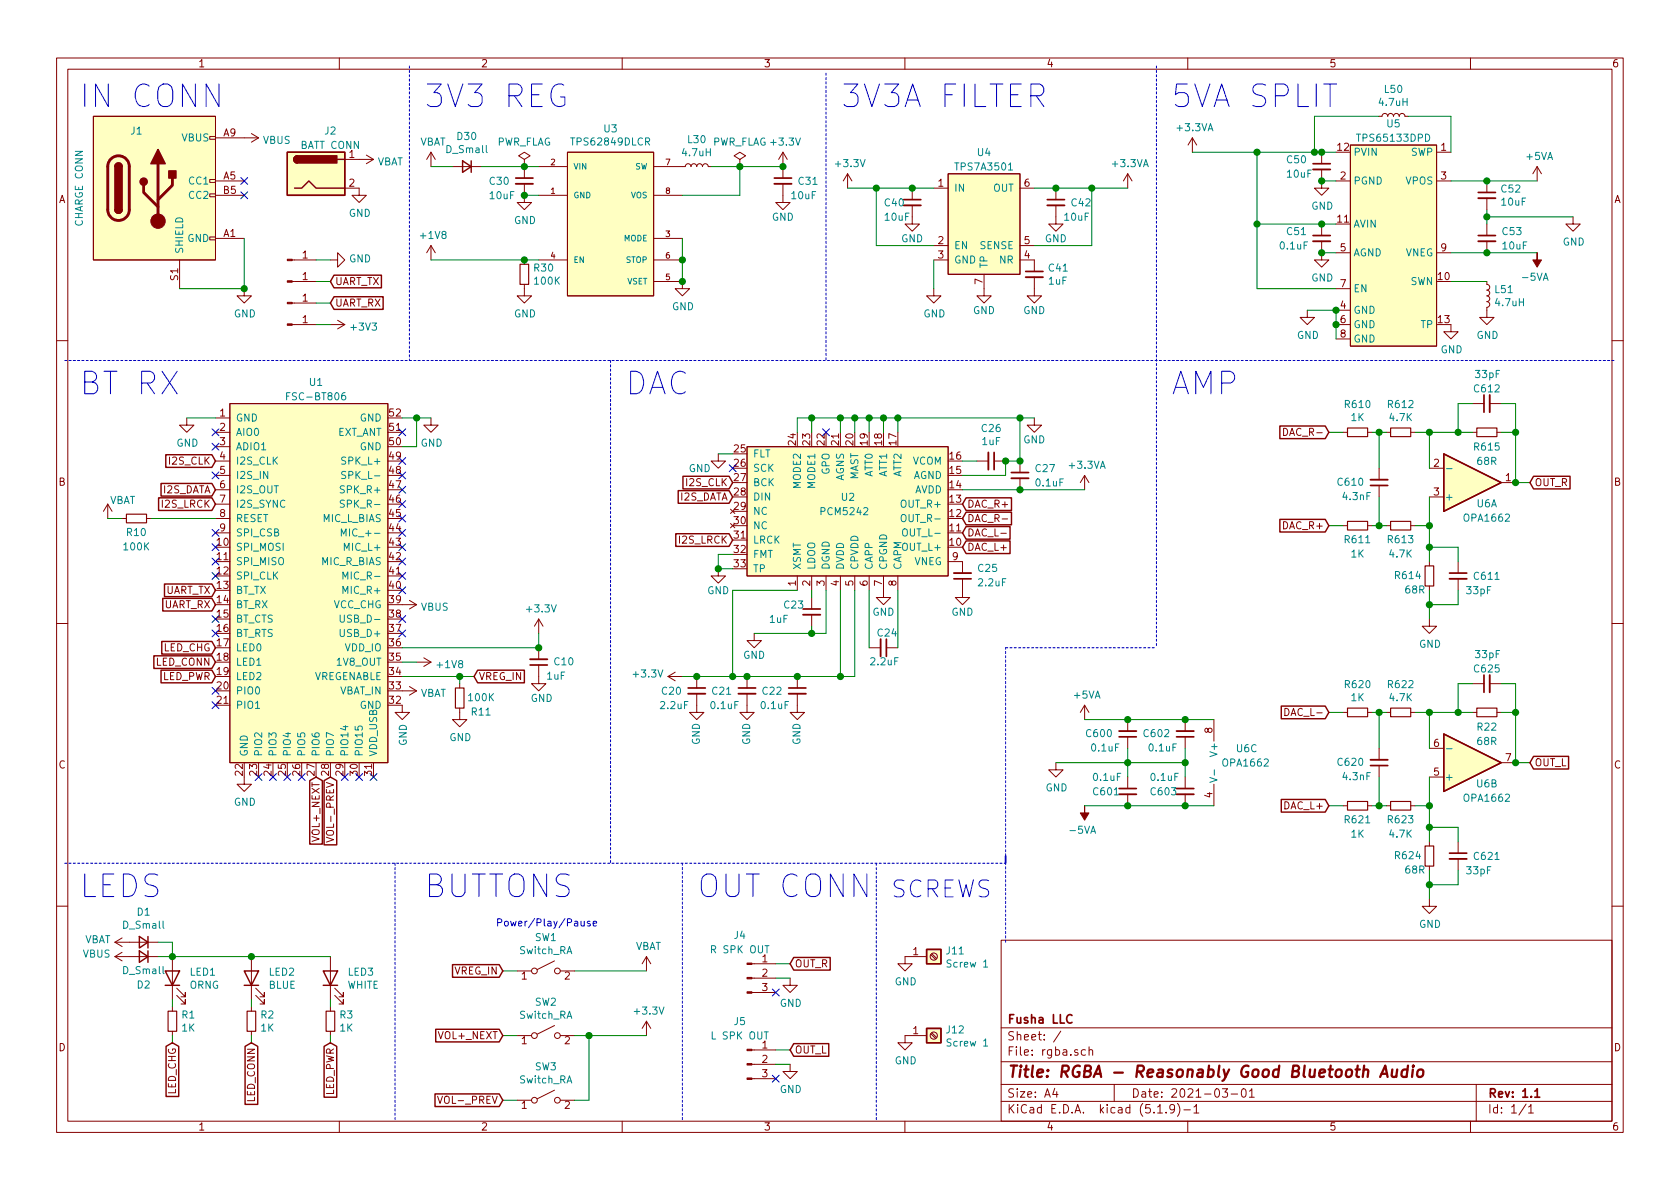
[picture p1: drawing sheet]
<svg xmlns="http://www.w3.org/2000/svg" width="297mm" height="210mm" viewBox="0 0 297 210" stroke-linecap="round" stroke-linejoin="round" font-family="sans-serif">
<g fill="none" stroke="#840000" stroke-width=".18">
<path d="M10 10.3h277v189.9h-277zM12 12.2h273v186.1h-273zM60 10.3v1.9M110 10.3v1.9M160 10.3v1.9M210 10.3v1.9M260 10.3v1.9M16.5 20.6h21.6v25.4h-21.6zM37.1 34.3h1v.5h-1zM37.1 31.7h1v.6h-1zM37.1 24.1h1v.5h-1zM38.1 32h5.1"/>
<path d="M38.1 24.4h7.6M38.1 34.5h5.1M44.4 23.6l1.3 .8M45.7 24.4l-1.3 .7M61 33.3h2.5v1.2h1.3l-1.3 1.3-1.3-1.3h1.3M61 28.2h5M64.8 27.4l1.2 .8M66 28.2l-1.2 .8M76.2 26.9l-.8 1.3M76.2 26.9v2.6M76.2 26.9l.8 1.3M80 29.5h5.1"/>
<path d="M92.7 28.2l1-.6-1-.7-1 .7 1 .6v1.3M92.7 29.5h.1M92.7 32.5v3.3h1.3l-1.3 1.3-1.3-1.3h1.3M92.7 29.5v2M95.2 29.5h5.1M95.2 34.5h5.1M100.3 26.9h15.3v25.4h-15.3zM115.6 29.5h5.6l.1-.4 .3-.1 .4 .1 .2 .4 .1-.4 .3-.1 .4 .1 .2 .4 .1-.4 .3-.1 .4 .1 .2 .4 .1-.4 .3-.1 .4 .1 .2 .4h.5M115.6 34.5h5M130.8 28.2l1-.6-1-.7-1 .7 1 .6v1.3M130.8 29.5h.1M138.4 32.5v3.3h1.3l-1.3 1.3-1.2-1.3h1.2"/>
<path d="M138.4 26.9l-.7 1.3M138.4 26.9v4.6M138.4 26.9l.8 1.3M149.9 30.7l-.8 1.3M149.9 30.7v2.6M149.9 30.7l.7 1.3M161.3 36.3v3.3h1.3l-1.3 1.3-1.3-1.3h1.3M161.3 33.3v2M165.1 33.3h2.5M167.6 30.7h12.7v17.8h-12.7zM180.3 33.3h2.6M186.7 36.3v3.3h1.3l-1.3 1.3-1.3-1.3h1.3"/>
<path d="M186.7 33.3v2M199.4 30.7v2.6M199.4 30.7l-.8 1.3M199.4 30.7l.8 1.3M210.8 24.4l-.7 1.2M210.8 24.4v2.5M210.8 24.4l.8 1.2M233.7 30v3.3h1.2l-1.2 1.2-1.3-1.2h1.3M233.7 26.9v2.1M233.7 39.6v2.1M236.2 32h2.6M238.8 25.6h15.2v35.6h-15.2z"/>
<path d="M243.8 20.6h.5l.2-.4 .3-.1 .4 .1 .2 .4 .1-.4 .3-.1 .4 .1 .2 .4 .1-.4 .3-.1 .4 .1 .2 .4 .1-.4 .3-.1 .4 .1 .2 .4h.5M254 32h2.5M254 26.9h2.5M262.9 32v2M262.9 35v2.1M262.9 39.6v2.1M271.8 29.5l-.8 1.2M271.8 29.5v2.5M271.8 29.5l.7 1.2M278.1 38.3v1.3h1.3l-1.3 1.3-1.2-1.3h1.2M31.7 46v5M37.1 41.9h1v.5h-1z"/>
<path d="M38.1 42.2h5.1M43.2 51v1.3h1.2l-1.2 1.3-1.3-1.3h1.3M51.7 46h4.2M51.7 57.4h4.2M51.7 53.6h4.2M51.7 49.8h4.2M58.4 46h1.3v-1.3l1.3 1.3-1.3 1.2v-1.2M58.4 57.4h2.6M59.7 56.6l1.3 .8M61 57.4l-1.3 .8M76.2 43.4v2.6M76.2 43.4l-.8 1.3"/>
<path d="M76.2 43.4l.8 1.3M92.7 50.3v2h1.3l-1.3 1.3-1.3-1.3h1.3M92.7 46v.7M95.2 46h5.1M115.6 49.8h5v1.2h1.3l-1.3 1.3-1.2-1.3h1.2M115.6 42.2h5M115.6 46h5M165.1 51v1.3h1.3l-1.3 1.3-1.3-1.3h1.3M165.1 46h2.5M165.1 43.4h2.5M174 48.5v3.8h1.3l-1.3 1.3-1.3-1.3h1.3M180.3 46h2.6v2"/>
<path d="M180.3 43.4h2.6M182.9 49v3.3h1.2l-1.2 1.3-1.3-1.3h1.3M231.1 54.9v1.2h1.3l-1.3 1.3-1.2-1.3h1.2M233.7 42.7v3.3h1.2l-1.2 1.2-1.3-1.2h1.3M236.2 57.4h2.6M236.2 54.9h2.6M236.2 44.7h2.6M236.2 51h2.6M236.2 59.9h2.6M254 44.7h2.5M256.5 57.4v1.3h1.3l-1.3 1.2-1.2-1.2h1.2M262.9 49.8v.5l.3 .1 .2 .3-.1 .4-.4 .2 .3 .1 .2 .3-.1 .4-.4 .2 .3 .1 .2 .3-.1 .5-.4 .1 .3 .2 .2 .2-.1 .5-.4 .2v1.7h1.3l-1.3 1.3-1.3-1.3h1.3"/>
<path d="M262.9 42.7v2M10 60.2h2M33 73.9v1.3h1.3l-1.3 1.2-1.3-1.2h1.3M38.1 76.4h2.5M38.1 73.9h2.5M38.1 79h2.5M40.6 71.4h28v63.5h-28zM76.2 73.9v1.3h1.3l-1.3 1.2-1.3-1.2h1.3M132.1 79h35.5v22.8h-35.5zM182.9 73.9v1.3h-1.3l1.3 1.2 1.2-1.2h-1.2M226.9 75.7a.64 .64 0 0 1 .8 .7 .64 .64 0 0 1-.8 .6zM237.5 76.4h.8"/>
<path d="M241.8 76.4h.8M245.1 76.4h.8M249.4 76.4h.8M260.3 76.4h.8M260.3 71.4h2.1M263.4 71.4h2M264.7 76.4h.7M285 60.2h2M19 89.1l-.7 1.3M19 89.1v2.6M19 89.1l.8 1.3M21.6 91.7h.8"/>
<path d="M25.9 91.7h.8M38.1 91.7h2.5M38.1 81.5h2.5M38.1 84.1h2.5M38.1 86.6h2.5M38.1 89.1h2.5M38.1 94.2h2.5M127 80.3v1.2h1.3l-1.3 1.3-1.3-1.3h1.3M129.2 90l.7 .8M129.2 92.6l.7 .7M129.9 90l-.7 .8M129.9 92.6l-.7 .7"/>
<path d="M167.6 99.3h2.6v2M172.7 81.5h2.1M175.8 81.5h2M177 94.3h.9M177.2 91.8h1M180.3 81.5v2.1M180.3 84.6v2M191.8 84.1v2.5M191.8 84.1l-.8 1.2M191.8 84.1l.7 1.2M237.5 93h.8M241.8 93h.8"/>
<path d="M243.8 82.8v2M243.8 85.8v2.1M245.1 93h.8M249.4 93h.8M252.7 99.3v.8M252.7 82.8h2.6M252.7 87.9h2.6M257.8 99.3v2M265.4 85.3h2.6M10 110.3h2M71.1 106.9h2.6M72.4 106.2l1.3 .7"/>
<path d="M73.7 106.9l-1.3 .8M73.7 117.1h2.5M74.9 116.3l1.3 .8M76.2 117.1l-1.3 .8M95.2 117.6v3.3h1.3l-1.3 1.3-1.2-1.3h1.2M95.2 109.5v2.5M95.2 114.5v2.1M95.2 109.5l-.7 1.2M95.2 109.5l.8 1.2M118.1 119.6l1.3 .8M118.1 119.6h2.5M119.4 118.9l-1.3 .7"/>
<path d="M123.2 119.6v2.1M127 100.6v1.2h1.3l-1.3 1.3-1.3-1.3h1.3M132.1 119.6v2.1M133.3 112v1.3h-1.2l1.2 1.2 1.3-1.2h-1.3M141 101.8v2.6M141 119.6v2.1M143.5 101.8v2.6M143.5 105.7v2M143.5 108.7v2M146 101.8v2.6M148.6 101.8v2.6M151.1 101.8v2.6"/>
<path d="M153.7 101.8v2.6M153.7 114.5h2M156.2 101.8v3.9h-1.3l1.3 1.2 1.3-1.2h-1.3M156.7 114.5h2M158.7 101.8v2.6M170.2 102.4v3.3h-1.3l1.3 1.2 1.2-1.2h-1.2M252.7 109.5v1.2h1.3l-1.3 1.3-1.2-1.3h1.2M252.7 103.6v.8M257.8 102.4v2M285 110.3h2M43.2 137.4v1.3h1.2l-1.2 1.2-1.3-1.2h1.3M71.1 124.7v1.3h1.3l-1.3 1.2-1.3-1.2h1.3"/>
<path d="M71.1 122.2h2.6M72.4 121.4l1.3 .8M73.7 122.2l-1.3 .7M81.3 125.2v2h1.2l-1.2 1.3-1.3-1.3h1.3M81.3 120.9v.8M123.2 122.7v3.3h-1.3l1.3 1.2 1.3-1.2h-1.3M132.1 122.7v3.3h-1.3l1.3 1.2 1.2-1.2h-1.2M141 122.7v3.3h-1.3l1.3 1.2 1.2-1.2h-1.2M186.7 134.9v1.2h1.3l-1.3 1.3-1.3-1.3h1.3M191.8 124.7l-.8 1.3M191.8 124.7v2.5M191.8 124.7l.7 1.3"/>
<path d="M199.4 127.2v2.1M199.4 130.3v2M199.4 137.4v2M209.5 127.2v2.1M209.5 130.3v2M209.5 137.4v2M214.6 127.2v3.9M214.6 138.7v3.8M227.2 125.3a.64 .64 0 0 1 .7 .6 .64 .64 0 0 1-.7 .6zM237.5 126h.8M241.8 126h.8M243.8 132.3v2.1"/>
<path d="M243.8 135.4v2M245.1 126h.8M249.4 126h.8M252.7 137.4h2.6M252.7 132.3h2.6M260.3 126h.8M260.3 120.9h2.1M263.4 120.9h2M264.7 126h.7M265.4 134.9h2.6M57.7 148.1l1.3 .4-1.3 .4M199.4 140.5v2"/>
<path d="M209.5 140.5v2M237.5 142.5h.8M241.8 142.5h.8M245.1 142.5h.8M249.4 142.5h.8M252.7 159v1.3h1.3l-1.3 1.2-1.2-1.2h1.2M252.7 148.8v.8M252.7 153.2v.7M257.8 148.8v2.1M257.8 151.9v2M10 160.2h2M20.3 166.6l1.3 .8"/>
<path d="M20.3 166.6h7.6M20.3 169.2l1.3 .7M20.3 169.2h7.6M21.6 165.9l-1.3 .7M21.6 168.4l-1.3 .8M30.5 169.2v7.6M30.5 178v.8M31.2 176l1.6 1.5v-.7v.7h-.8M31.2 174.7l1.6 1.6v-.8v.8h-.8M44.4 169.2v7.6M44.4 178v.8M45.2 176l1.5 1.5v-.7v.7h-.7"/>
<path d="M45.2 174.7l1.5 1.6v-.8v.8h-.7M58.4 169.2v7.6M58.4 178v.8M59.2 176l1.5 1.5v-.7v.7h-.8M59.2 174.7l1.5 1.6v-.8v.8h-.8M91.4 171.7h2.6M98 169.9l-3 1.5M99.1 171.7h2.5M114.3 169.2v2.5M114.3 169.2l-.8 1.2M114.3 169.2l.8 1.2M132.9 175.5h4.3"/>
<path d="M132.9 173h4.3M132.9 170.4h4.3M139.7 173v1.2h1.3l-1.3 1.3-1.3-1.3h1.3M163.8 169.2h-3.8v1.2h1.3l-1.3 1.3-1.3-1.3h1.3M164.6 168.8l.8 .9M164.7 168.7l.9 .8M177 166.3h108v32h-108zM285 160.2h2M30.5 182.4v.7M44.4 182.4v.7M58.4 182.4v.7M60 198.3v1.9"/>
<path d="M77.4 193.8l.4 1.3 .4-1.3M91.4 183.1h2.6M91.4 194.6h2.6M98 181.4l-3 1.5M98 192.8l-3 1.5M99.1 183.1h2.5M99.1 194.6h2.5M110 198.3v1.9M114.3 180.6l-.8 1.3M114.3 180.6v2.5M114.3 180.6l.8 1.3M132.9 190.7h4.3"/>
<path d="M132.9 188.2h4.3M132.9 185.7h4.3M139.7 188.2v1.3h1.3l-1.3 1.2-1.3-1.2h1.3M160 198.3v1.9M163.8 183.1h-3.8v1.3h1.3l-1.3 1.3-1.3-1.3h1.3M164.6 182.8l.8 .8M164.7 182.6l.9 .9M177 194.8h108M177 191.8h108M177 187.8h108M177 181.8h108M186.5 192.5l-.4 1h1"/>
<path d="M186.8 193v1M187.6 182.3l-1.3 2M191.9 185.7l-.4-.1-.3 .3 .1 .6 .2 .1 .4-.1M192.6 185.7l.2-.1 .3 .1 .1 .9M192.6 185.1v1.5M197 191.8v3M204.7 196.8h.8M206.2 196.7v.1M207.7 196l-.1 .1a.48 .48 0 0 1-.6 .1l-.2-.2 .2-.6a.48 .48 0 0 1 .6 .1 1.27 1.27 0 0 1-.2 1.2l-.4 .1M208.2 195.1a1.71 1.71 0 0 1 0 2.3M209.3 196.3h1.2M210 198.3v1.9"/>
<path d="M211.1 195.8l.4-.5v1.5M211.1 196.8h.9M216.1 192.5h.9l-.4 .6 .4 .1v.7l-.2 .1-.7-.1M217.7 193.5h1.1M219.6 192.7l.4-.2a.94 .94 0 0 1 0 1.5 .82 .82 0 0 1-.4-1.3zM220.9 193l.4-.5v1.5M220.9 194h.9M260 198.3v1.9M261 191.8v6.5M269.8 195.2l-1.2 2M270.3 195.8l.4-.5v1.5M270.3 196.8h.8"/>
<circle cx="94.5" cy="171.7" r=".51"/>
<circle cx="98.6" cy="171.7" r=".51"/>
<circle cx="165.1" cy="169.2" r=".63"/>
<circle cx="94.5" cy="194.6" r=".51"/>
<circle cx="94.5" cy="183.1" r=".51"/>
<circle cx="98.6" cy="194.6" r=".51"/>
<circle cx="98.6" cy="183.1" r=".51"/>
<circle cx="165.1" cy="183.1" r=".63"/>
</g>
<g fill="none" stroke="#840000" stroke-width=".3">
<path d="M91.2 31.5h3M136.9 31.5h3.1M159.8 35.3h3M185.2 35.3h3M232.2 29h3M261.4 34h3M181.4 48h3M232.2 41.7h3M261.4 41.7h3M262.4 69.8v3.1M175.8 80v3.1M178.8 83.6h3.1"/>
<path d="M242.3 85.8h3.1M93.7 117.6h3.1M142 107.7h3M156.7 113v3.1M168.7 102.4h3M256.3 101.3h3M262.4 119.4v3M121.7 121.7h3M130.6 121.7h3M139.4 121.7h3.1M197.9 139.4h3M197.9 130.3h3"/>
<path d="M208 139.4h3.1M208 130.3h3.1M242.3 135.4h3.1M256.3 150.9h3M189.5 179.6a.7 .7 0 0 0-.9 .2 .7 .7 0 0 0 .1 .9 .55 .55 0 0 0 .8 .1M271.4 193l.4-.5v1.5M271.4 194h.8"/>
</g>
<path d="M244 190.4l.9-2 .4 2M244.3 189.9h.9M246.2 189.1l-.1 1.2a.56 .56 0 0 0 .8 0M247 189.1l-.1 1.3M248.8 189.2a.68 .68 0 0 0-.9 .3l-.1 .6 .1 .2 .2 .1 .6-.1M248.9 188.4l-.2 2M249.8 189.1l-.1 1.3M249.9 188.4v.2l.1-.1-.1-.1v.2M250.9 189.2a.51 .51 0 0 1 .8 .3l-.1 .6a.56 .56 0 0 1-.5 .4 .56 .56 0 0 1-.6-.4l.1-.6z" fill="none" stroke="#840000" stroke-width=".41"/>
<g fill="none" stroke="#840000" stroke-width=".33">
<path d="M91.2 32.5h3M136.9 32.5h3.1M159.8 36.3h3M185.2 36.3h3M232.2 30h3M261.4 35h3M181.4 49h3M232.2 42.7h3M261.4 42.7h3M263.4 69.8v3.1M174.8 80v3.1M178.8 84.6h3.1"/>
<path d="M242.3 84.8h3.1M93.7 116.6h3.1M142 108.7h3M155.7 113v3.1M168.7 101.3h3M256.3 102.4h3M263.4 119.4v3M121.7 122.7h3M130.6 122.7h3M139.4 122.7h3.1M197.9 129.3h3M208 129.3h3.1"/>
<path d="M242.3 134.4h3.1M197.9 140.5h3M208 140.5h3.1M256.3 151.9h3"/>
</g>
<g fill="none" stroke="#840000" stroke-width=".2">
<path d="M91.9 46.7h1.6v3.6h-1.6zM238.3 75.7h3.5v1.5h-3.5zM245.9 75.7h3.5v1.5h-3.5zM261.1 75.7h3.6v1.5h-3.6zM22.4 90.9h3.5v1.6h-3.5zM238.3 92.2h3.5v1.5h-3.5zM245.9 92.2h3.5v1.5h-3.5zM252 100.1h1.5v3.5h-1.5zM80.5 121.7h1.5v3.5h-1.5zM238.3 125.2h3.5v1.5h-3.5zM245.9 125.2h3.5v1.5h-3.5zM261.1 125.2h3.6v1.5h-3.6z"/>
<path d="M238.3 141.7h3.5v1.6h-3.5zM245.9 141.7h3.5v1.6h-3.5zM252 149.6h1.5v3.6h-1.5zM29.7 178.8h1.5v3.6h-1.5zM43.7 178.8h1.5v3.6h-1.5zM57.7 178.8h1.5v3.6h-1.5z"/>
</g>
<g fill="none" stroke="#840000" stroke-width=".25">
<path d="M20.3 37.1a.63 .63 0 0 0 .7 .6 .63 .63 0 0 0 .6-.6M20.3 29.5a.63 .63 0 0 1 .7-.7 .63 .63 0 0 1 .6 .7M50.8 26.9h10.2v7.6h-10.2zM52.1 33.3h1.2l1.3-1.3 1.3 1.3h5.1M52.6 27.6a.63 .63 0 0 0-.7 .6 .63 .63 0 0 0 .7 .6M59.7 28.2h1.3M81.8 28.4l1.5 1.1-1.5 1zM83.3 28.4v2.1M59.1 48.7h8.3v2.2h-8.3l-.7-1.1zM59.1 52.5h8.6v2.2h-8.6l-.7-1.1zM226.3 75.3h8l.6 1.1-.6 1.2h-8zM28 88h9.5l.6 1.1-.6 1.2h-9.5z"/>
<path d="M28.5 85.5h9l.6 1.1-.6 1.1h-9zM29.3 80.4h8.2l.6 1.1-.6 1.1h-8.2zM119.5 94.4h9.4l.6 1.1-.6 1.1h-9.4zM119.9 86.8h9l.6 1.1-.6 1.1h-9zM120.8 84.2h8.1l.6 1.1-.6 1.2h-8.1zM170.8 88h8v2.3h-8l-.6-1.2zM170.8 95.7h7.8v2.2h-7.8l-.6-1.1zM170.8 93.1h7.8v2.2h-7.8l-.6-1.1zM170.8 90.6h8v2.2h-8l-.6-1.1zM226.3 91.8h8l.6 1.2-.6 1.1h-8zM255.3 80.3l10.1 5-10.1 5.1zM271.1 84.2h6.5v2.3h-6.5l-.6-1.2z"/>
<path d="M27.2 116h10.3l.6 1.1-.6 1.1h-10.3zM28.5 118.5h9l.6 1.1-.6 1.1h-9zM28.6 113.4h8.9l.6 1.1-.6 1.2h-8.9zM28.8 105.8h8.7l.6 1.1-.6 1.1h-8.7zM29.1 103.3h8.4l.6 1.1-.6 1.1h-8.4zM84.5 118.5h8.2v2.2h-8.2l-.7-1.1zM54.8 138l1.1-.6 1.1 .6v11.3h-2.2zM57.3 138l1.1-.6 1.1 .6v11.4h-2.2zM226.5 124.9h7.8l.6 1.1-.6 1.1h-7.8zM255.3 129.8l10.1 5.1-10.1 5zM271.1 133.8h6.2v2.2h-6.2l-.6-1.1zM226.5 141.4h7.8l.6 1.1-.6 1.1h-7.8z"/>
<path d="M24.6 165.6l1.6 1-1.6 1zM24.6 168.1l1.6 1.1-1.6 1zM26.2 165.6v2M26.2 168.1v2.1M29.2 171.7h2.5l-1.2 2.5zM29.2 174.2h2.5M43.2 171.7h2.5l-1.3 2.5zM43.2 174.2h2.5M57.1 171.7h2.6l-1.3 2.5zM57.1 174.2h2.6M80 170.6h8.3l.6 1.1-.6 1.1h-8.3zM140.3 169.3h6.5v2.2h-6.5l-.6-1.1z"/>
<path d="M163.8 167.9h2.6v2.5h-2.6zM29.4 185l1.1-.6 1.1 .6v8.9h-2.2zM43.3 185l1.1-.6 1.2 .6v10.3h-2.3zM57.3 185l1.1-.6 1.1 .6v9h-2.2zM76.9 193.4h11.4l.6 1.2-.6 1.1h-11.4zM77 182h11.3l.6 1.1-.6 1.1h-11.3zM140.3 184.6h6.2v2.2h-6.2l-.6-1.1zM163.8 181.9h2.6v2.5h-2.6z"/>
</g>
<g fill="#ffffc2" stroke="#ffffc2" stroke-width=".18">
<path d="M255.3 80.3l10.1 5-10.1 5.1z"/>
<path d="M132.1 79h35.5v22.8h-35.5z"/>
<path d="M16.5 20.6h21.6v25.4h-21.6z"/>
<path d="M163.8 167.9h2.6v2.5h-2.6z"/>
<path d="M100.3 26.9h15.3v25.4h-15.3z"/>
<path d="M163.8 181.9h2.6v2.5h-2.6z"/>
<path d="M50.8 26.9h10.2v7.6h-10.2z"/>
<path d="M238.8 25.6h15.2v35.6h-15.2z"/>
<path d="M255.3 129.8l10.1 5.1-10.1 5z"/>
<path d="M40.6 71.4h28v63.5h-28z"/>
<path d="M167.6 30.7h12.7v17.8h-12.7z"/>
</g>
<g fill="none" stroke="#008484" stroke-width=".18">
<path d="M178.3 30.1h.7M50.7 70h.4M51.3 69.4h-.6v1.3M61 69.4l-.4 .2-.2 .4 .1 .6 .2 .1h.3l.1-.2-.1-.5-.3-.1-.3 .3M60.4 94.8v-1.3l.4 .9 .4-.9v1.3M60.9 88.5l-.5-.1-.3 .3 .2 .3 .5 .2v.4l-.2 .1h-.5M61.1 83.4h-.5l-.1 .1v.3l.5 .3 .1 .3-.2 .2h-.5M159.4 91.2l.2-.2a.47 .47 0 0 1 .6 .4l-.1 .7-.2 .1h-.4a1 1 0 0 1-.1-1zM159.6 93.7a.45 .45 0 0 1 .8 0 .88 .88 0 0 1-.3 1.1l-.3-.1a1.07 1.07 0 0 1-.2-1zM255.8 82.9h.9M60.1 108.8v1l.3 .2h.4l.1-.2v-1M60.6 102.4v-1.3l.5 1 .4-1v1.3"/>
<path d="M213.9 137.5l1.3 .4-1.3 .4M214.7 136.1v1M255.8 132.4h.9M173.9 171h.7M173.9 185h.7"/>
</g>
<g fill="#840000" stroke="#840000" stroke-width=".18">
<path d="M191.8 142.5v1.3h.7l-.7 1.2-.8-1.2h.8z"/>
<path d="M50.8 45.8h.9v.3h-.9z"/>
<path d="M50.8 57.3h.9v.2h-.9z"/>
<path d="M50.8 53.5h.9v.2h-.9z"/>
<path d="M50.8 49.7h.9v.2h-.9z"/>
<path d="M132.1 175.4h.8v.2h-.8z"/>
<path d="M132.1 172.8h.8v.3h-.8z"/>
<path d="M132.1 170.3h.8v.3h-.8z"/>
<path d="M132.1 190.6h.8v.3h-.8z"/>
<path d="M132.1 188.1h.8v.2h-.8z"/>
<path d="M132.1 185.5h.8v.3h-.8z"/>
<path d="M271.8 44.7v1.3h.7l-.7 1.2-.8-1.2h.8z"/>
<circle cx="27.9" cy="39.1" r="1.27"/>
</g>
<path d="M19.5 28.2a1.9 1.9 0 0 1 2.1-.5 1.9 1.9 0 0 1 1.3 1.8v7.6a1.9 1.9 0 0 1-1.9 1.9 1.9 1.9 0 0 1-2-1.9v-7.8l.2-.5zM25.4 32.8v1.2l2.5 2.6M27.9 29v10.1M30.5 31.5v1.3l-2.6 2.5" fill="none" stroke="#840000" stroke-width=".51"/>
<g fill="#840000" stroke="#840000" stroke-width=".25">
<path d="M20.3 37.1h1.3a.63 .63 0 0 1-.6 .6 .63 .63 0 0 1-.7-.6z"/>
<path d="M20.5 29a.63 .63 0 0 1 .7-.1 .63 .63 0 0 1 .4 .6h-1.3z"/>
<path d="M20.3 29.5h1.3v7.6h-1.3z"/>
<path d="M29.8 30.2h1.3v1.3h-1.3z"/>
<path d="M27.9 26.4l1.3 2.6h-2.5z"/>
<path d="M52.1 27.7l.5-.1v1.2a.64 .64 0 0 1-.6-.4 .64 .64 0 0 1 .1-.7z"/>
<path d="M52.6 27.6h7v1.2h-7z"/>
<circle cx="25.4" cy="32.1" r=".63"/>
</g>
<path d="M72.4 11.7v52M146 12.9v50.8M204.5 11.7v102.8M11.4 63.7h274.3M107.9 63.7v88.9M177.8 114.5h26.7M11.4 152.6h166.4M69.8 152.6v45.8M120.6 152.6v45.8M154.9 152.6v45.8M177.8 166.6v-52.1" fill="none" stroke="#0000c2" stroke-width=".18" stroke-dasharray=".4 .4"/>
<path d="M177.8 151.4v1.2" fill="none" stroke="#000084" stroke-width=".3"/>
<g fill="none" stroke="#008400" stroke-width=".18">
<path d="M76.2 29.5h3.8M85.1 29.5h10.1M92.7 34.5h2.5M125.7 29.5h12.7M130.8 29.5v5h-10.2M149.9 33.3h15.2M154.9 33.3v10.1h10.2M182.9 33.3h16.5M193 33.3v10.1h-10.1M210.8 26.9h25.4M222.2 26.9v24.1h14M222.2 39.6h14"/>
<path d="M233.7 32h2.5M243.8 20.6h-11.4v6.3M248.9 20.6h7.6v6.3M256.5 32h15.3M262.9 37.1v2.5M262.9 38.3h15.2M43.2 42.2v8.8h-11.5M55.9 49.8h2.5M55.9 57.4h2.5M55.9 53.6h2.5M55.9 46h2.5M76.2 46h19"/>
<path d="M120.6 42.2v7.6M165.1 46v5M231.1 54.9h5.1v5M233.7 44.7h2.5M256.5 44.7h15.3M256.5 49.8h6.4M33 73.9h5.1M71.1 73.9h5.1M73.7 73.9v5.1h-2.6M143.5 73.9v2.5M148.6 73.9v2.5M151.1 73.9v2.5"/>
<path d="M153.7 73.9v2.5M156.2 73.9v2.5M158.7 73.9v2.5M180.3 73.9v7.6h-2.5v2.6h-7.6M182.9 73.9h-41.9v2.5M234.9 76.4h2.6M242.6 76.4h2.5M243.8 76.4v6.4M250.2 76.4h10.1M252.7 76.4v6.4M260.3 71.4h-2.5v5M265.4 71.4h2.6v13.9h2.5"/>
<path d="M265.4 76.4h2.6M19 91.7h2.6M26.7 91.7h11.4M127 80.3h2.5M129.5 98h-2.5v2.6h2.5M170.2 81.5h2.5M170.2 86.6h21.6M234.9 93h2.6M242.6 93h2.5M243.8 87.9v5.1M250.2 93h2.5M252.7 87.9v11.4"/>
<path d="M252.7 96.8h5.1v2.5M71.1 117.1h2.6M71.1 119.6h12.7M81.3 119.6v1.3M95.2 112v2.5h-24.1M141 104.4h-11.5v15.2M143.5 104.4v1.3M143.5 110.7v1.3M146 104.4v7.6h-12.7M148.6 104.4v15.2M151.1 104.4v15.2h-30.5M153.7 104.4v10.1"/>
<path d="M158.7 104.4v10.1M252.7 104.4v5.1M257.8 104.4v2.5h-5.1M186.7 134.9h22.8M191.8 127.2h22.8M199.4 132.3v5.1M209.5 132.3v5.1M234.9 126h2.6M242.6 126h2.5M243.8 126v6.3M243.8 137.4v5.1M250.2 126h10.1"/>
<path d="M252.7 126v6.3M252.7 137.4v11.4M260.3 120.9h-2.5v5.1M265.4 120.9h2.6v14h2.5M265.4 126h2.6M191.8 142.5h22.8M234.9 142.5h2.6M242.6 142.5h2.5M250.2 142.5h2.5M252.7 153.9v5.1M252.7 146.3h5.1v2.5M257.8 153.9v2.6h-5.1"/>
<path d="M27.9 166.6h2.6v2.6M27.9 169.2h30.5M30.5 176.8v1.2M44.4 176.8v1.2M58.4 176.8v1.2M88.9 171.7h2.5M101.6 171.7h12.7M137.2 173h2.5M137.2 170.4h2.5M30.5 183.1v1.3M44.4 183.1v1.3M58.4 183.1v1.3"/>
<path d="M88.9 194.6h2.5M88.9 183.1h2.5M101.6 183.1h12.7M104.1 183.1v11.5h-2.5M137.2 188.2h2.5M137.2 185.7h2.5"/>
</g>
<path d="M102.7 162.9l.1 .8h.3l.2-.1M103.3 162.9v.8M104.3 163l-.3-.1-.2 .2 .1 .2 .4 .1v.3h-.5M104.9 163.3l.6-.1-.1-.2-.3-.1-.2 .2v.6h.5" fill="none" stroke="#0000c2" stroke-width=".18"/>
<g fill="#008400" stroke="#008400" stroke-width=".25">
<circle cx="199.4" cy="142.5" r=".51"/>
<circle cx="120.7" cy="46" r=".51"/>
<circle cx="130.8" cy="29.5" r=".51"/>
<circle cx="92.7" cy="34.5" r=".51"/>
<circle cx="209.6" cy="127.2" r=".51"/>
<circle cx="252.7" cy="146.3" r=".51"/>
<circle cx="199.4" cy="127.2" r=".51"/>
<circle cx="127" cy="100.6" r=".51"/>
<circle cx="243.8" cy="126" r=".51"/>
<circle cx="92.7" cy="29.5" r=".51"/>
<circle cx="268" cy="76.4" r=".51"/>
<circle cx="138.4" cy="29.5" r=".51"/>
<circle cx="268" cy="126" r=".51"/>
<circle cx="252.7" cy="93" r=".51"/>
<circle cx="193" cy="33.3" r=".51"/>
<circle cx="243.8" cy="142.5" r=".51"/>
<circle cx="186.7" cy="33.3" r=".51"/>
<circle cx="92.7" cy="46" r=".51"/>
<circle cx="209.6" cy="134.9" r=".51"/>
<circle cx="257.8" cy="126" r=".51"/>
<circle cx="252.7" cy="142.5" r=".51"/>
<circle cx="252.7" cy="126" r=".51"/>
<circle cx="43.2" cy="51" r=".51"/>
<circle cx="44.5" cy="169.2" r=".51"/>
<circle cx="120.7" cy="49.8" r=".51"/>
<circle cx="252.7" cy="96.8" r=".51"/>
<circle cx="252.7" cy="106.9" r=".51"/>
<circle cx="209.6" cy="142.5" r=".51"/>
<circle cx="161.3" cy="33.3" r=".51"/>
<circle cx="199.4" cy="134.9" r=".51"/>
<circle cx="262.9" cy="38.3" r=".51"/>
<circle cx="236.2" cy="57.4" r=".51"/>
<circle cx="236.2" cy="54.9" r=".51"/>
<circle cx="153.7" cy="73.9" r=".51"/>
<circle cx="233.7" cy="39.6" r=".51"/>
<circle cx="156.2" cy="73.9" r=".51"/>
<circle cx="233.7" cy="44.7" r=".51"/>
<circle cx="222.3" cy="26.9" r=".51"/>
<circle cx="243.8" cy="76.4" r=".51"/>
<circle cx="257.8" cy="76.4" r=".51"/>
<circle cx="222.3" cy="39.6" r=".51"/>
<circle cx="30.5" cy="169.2" r=".51"/>
<circle cx="81.3" cy="119.6" r=".51"/>
<circle cx="143.5" cy="112" r=".51"/>
<circle cx="148.6" cy="119.6" r=".51"/>
<circle cx="177.8" cy="81.5" r=".51"/>
<circle cx="180.3" cy="86.6" r=".51"/>
<circle cx="132.1" cy="119.6" r=".51"/>
<circle cx="95.3" cy="114.5" r=".51"/>
<circle cx="141" cy="119.6" r=".51"/>
<circle cx="104.1" cy="183.1" r=".51"/>
<circle cx="143.5" cy="73.9" r=".51"/>
<circle cx="129.5" cy="119.6" r=".51"/>
<circle cx="180.3" cy="73.9" r=".51"/>
<circle cx="252.7" cy="156.5" r=".51"/>
<circle cx="180.3" cy="81.5" r=".51"/>
<circle cx="158.8" cy="73.9" r=".51"/>
<circle cx="73.7" cy="73.9" r=".51"/>
<circle cx="268" cy="134.9" r=".51"/>
<circle cx="268" cy="85.3" r=".51"/>
<circle cx="252.7" cy="76.4" r=".51"/>
<circle cx="154.9" cy="33.3" r=".51"/>
<circle cx="123.2" cy="119.6" r=".51"/>
<circle cx="262.9" cy="32" r=".51"/>
<circle cx="243.8" cy="93" r=".51"/>
<circle cx="151.1" cy="73.9" r=".51"/>
<circle cx="233.7" cy="32" r=".51"/>
<circle cx="232.4" cy="26.9" r=".51"/>
<circle cx="233.7" cy="26.9" r=".51"/>
<circle cx="148.6" cy="73.9" r=".51"/>
<circle cx="262.9" cy="44.7" r=".51"/>
</g>
<g fill="none" stroke="#000084" stroke-width=".18">
<path d="M42.6 33.9l1.2 1.2M42.6 31.4l1.2 1.2M43.8 33.9l-1.2 1.2M43.8 31.4l-1.2 1.2M37.5 75.8l1.2 1.3M37.5 78.4l1.2 1.2M38.7 75.8l-1.2 1.3M38.7 78.4l-1.2 1.2M70.5 75.8l1.2 1.3M71.7 75.8l-1.2 1.3M145.4 75.8l1.3 1.3M146.7 75.8l-1.3 1.3"/>
<path d="M37.5 93.6l1.2 1.2M37.5 83.5l1.2 1.2M37.5 96.2l1.2 1.2M37.5 98.7l1.2 1.2M38.7 93.6l-1.2 1.2M38.7 83.5l-1.2 1.2M38.7 96.2l-1.2 1.2M38.7 98.7l-1.2 1.2M70.5 80.9l1.2 1.2M70.5 91.1l1.2 1.2M70.5 88.5l1.2 1.3M70.5 86l1.2 1.2"/>
<path d="M70.5 83.5l1.2 1.2M70.5 96.2l1.2 1.2M70.5 98.7l1.2 1.2M70.5 93.6l1.2 1.2M71.7 80.9l-1.2 1.2M71.7 91.1l-1.2 1.2M71.7 88.5l-1.2 1.3M71.7 86l-1.2 1.2M71.7 83.5l-1.2 1.2M71.7 96.2l-1.2 1.2M71.7 98.7l-1.2 1.2M71.7 93.6l-1.2 1.2"/>
<path d="M128.9 82.2l1.2 1.2M130.1 82.2l-1.2 1.2M37.5 111.4l1.2 1.2M37.5 108.9l1.2 1.2M37.5 101.2l1.2 1.3M38.7 111.4l-1.2 1.2M38.7 108.9l-1.2 1.2M38.7 101.2l-1.2 1.3M70.5 101.2l1.2 1.3M70.5 103.8l1.2 1.2M70.5 108.9l1.2 1.2M70.5 111.4l1.2 1.2"/>
<path d="M71.7 111.4l-1.2 1.2M71.7 101.2l-1.2 1.3M71.7 103.8l-1.2 1.2M71.7 108.9l-1.2 1.2M37.5 124.1l1.2 1.2M37.5 121.6l1.2 1.2M38.7 124.1l-1.2 1.2M38.7 121.6l-1.2 1.2M45.1 136.8l1.2 1.2M46.3 136.8l-1.2 1.2M47.7 136.8l1.2 1.2M48.9 136.8l-1.2 1.2"/>
<path d="M50.2 136.8l1.2 1.2M51.4 136.8l-1.2 1.2M52.7 136.8l1.2 1.2M53.9 136.8l-1.2 1.2M60.4 136.8l1.2 1.2M61.6 136.8l-1.2 1.2M62.9 136.8l1.2 1.2M64.1 136.8l-1.2 1.2M65.4 136.8l1.2 1.2M66.6 136.8l-1.2 1.2M136.6 174.9l1.2 1.2M137.8 174.9l-1.2 1.2"/>
<path d="M136.6 190.1l1.2 1.3M137.8 190.1l-1.2 1.3"/>
</g>
<g font-size="5.6" fill="#0000c2">
<text x="14" y="19">IN CONN</text>
<text x="74.9" y="19">3V3 REG</text>
<text x="148.6" y="19">3V3A FILTER</text>
<text x="207" y="19">5VA SPLIT</text>
<text x="14" y="69.8">BT RX</text>
<text x="110.5" y="69.8">DAC</text>
<text x="207" y="69.8">AMP</text>
<text x="14" y="158.7">LEDS</text>
<text x="74.9" y="158.7">BUTTONS</text>
<text x="123.2" y="158.7">OUT CONN</text>
</g>
<text font-size="4.2" fill="#0000c2" x="157.5" y="158.7">SCREWS</text>
<text font-size="2.8" fill="#840000" x="178" y="190.5">Title: RGBA - Reasonably Good Bluetooth Audio</text>
<g font-size="2.1" fill="#840000">
<text x="178" y="184">Sheet: /</text>
<text x="178" y="181">Fusha LLC</text>
<text x="178" y="186.7">File: rgba.sch</text>
<text x="178" y="196.9">KiCad E.D.A. kicad (5.1.9)-1</text>
<text x="178" y="194.1">Size: A4</text>
<text x="200" y="194.1">Date: 2021-03-01</text>
<text x="263" y="194.1">Rev: 1.1</text>
<text x="263" y="196.9">Id: 1/1</text>
</g>
<g font-size="1.8" fill="#840000">
<text x="35" y="11.9">1</text>
<text x="85" y="11.9">2</text>
<text x="135" y="11.9">3</text>
<text x="185" y="11.9">4</text>
<text x="235" y="11.9">5</text>
<text x="285" y="11.9">6</text>
<text x="39.5" y="24.1">A9</text>
<text x="61.7" y="27.9">1</text>
<text x="236.5" y="26.7">12</text>
<text x="254.8" y="26.7">1</text>
<text x="10.4" y="35.9">A</text>
<text x="39.5" y="31.7">A5</text>
<text x="39.5" y="34.3">B5</text>
<text x="61.7" y="33">2</text>
<text x="165.9" y="33">1</text>
<text x="181.1" y="33">6</text>
<text x="237" y="31.7">2</text>
<text x="254.8" y="31.7">3</text>
<text x="285.4" y="35.9">A</text>
<text x="39.5" y="41.9">A1</text>
<text x="236.5" y="39.4">11</text>
<text x="53.5" y="45.7">1</text>
<text x="165.9" y="43.2">2</text>
<text x="165.9" y="45.7">3</text>
<text x="181.1" y="45.7">4</text>
<text x="181.1" y="43.2">5</text>
<text x="237" y="44.4">5</text>
<text x="254.8" y="44.4">9</text>
<text x="31.5" y="49.6" transform="rotate(-90 31.5 49.6)">S1</text>
<text x="53.5" y="53.3">1</text>
<text x="53.5" y="49.5">1</text>
<text x="59.2" y="50.4">UART_TX</text>
<text x="173.7" y="50.3" transform="rotate(-90 173.7 50.3)">7</text>
<text x="237" y="50.8">7</text>
<text x="254.3" y="49.5">10</text>
<text x="53.5" y="57.1">1</text>
<text x="59.2" y="54.2">UART_RX</text>
<text x="237" y="54.6">4</text>
<text x="237" y="57.1">6</text>
<text x="237" y="59.7">8</text>
<text x="254.3" y="57.1">13</text>
<text x="38.9" y="73.7">1</text>
<text x="38.9" y="76.2">2</text>
<text x="68.9" y="76.2">51</text>
<text x="68.9" y="73.7">52</text>
<text x="227.5" y="77.1">DAC_R-</text>
<text x="30" y="82.2">I2S_CLK</text>
<text x="38.9" y="78.7">3</text>
<text x="38.9" y="81.3">4</text>
<text x="38.9" y="83.8">5</text>
<text x="68.9" y="83.8">48</text>
<text x="68.9" y="81.3">49</text>
<text x="68.9" y="78.7">50</text>
<text x="129.8" y="80">25</text>
<text x="129.8" y="82.5">26</text>
<text x="140.7" y="78.7" transform="rotate(-90 140.7 78.7)">24</text>
<text x="143.3" y="78.7" transform="rotate(-90 143.3 78.7)">23</text>
<text x="145.8" y="78.7" transform="rotate(-90 145.8 78.7)">22</text>
<text x="148.3" y="78.7" transform="rotate(-90 148.3 78.7)">21</text>
<text x="150.9" y="78.7" transform="rotate(-90 150.9 78.7)">20</text>
<text x="153.4" y="78.7" transform="rotate(-90 153.4 78.7)">19</text>
<text x="156" y="78.7" transform="rotate(-90 156 78.7)">18</text>
<text x="158.5" y="78.7" transform="rotate(-90 158.5 78.7)">17</text>
<text x="167.9" y="83.8">15</text>
<text x="167.9" y="81.3">16</text>
<text x="253.5" y="82.5">2</text>
<text x="10.4" y="85.9">B</text>
<text x="28.8" y="89.8">I2S_LRCK</text>
<text x="28.8" y="87.2">I2S_DATA</text>
<text x="38.9" y="86.4">6</text>
<text x="38.9" y="88.9">7</text>
<text x="68.9" y="88.9">46</text>
<text x="68.9" y="86.4">47</text>
<text x="120.2" y="88.5">I2S_DATA</text>
<text x="121.5" y="86">I2S_CLK</text>
<text x="129.8" y="85.1">27</text>
<text x="129.8" y="87.6">28</text>
<text x="167.9" y="88.9">13</text>
<text x="167.9" y="86.4">14</text>
<text x="171" y="89.8">DAC_R+</text>
<text x="253.5" y="87.6">3</text>
<text x="266.2" y="85.1">1</text>
<text x="271.3" y="86">OUT_R</text>
<text x="285.4" y="85.9">B</text>
<text x="38.9" y="91.4">8</text>
<text x="38.9" y="94">9</text>
<text x="68.9" y="94">44</text>
<text x="68.9" y="91.4">45</text>
<text x="129.8" y="90.2">29</text>
<text x="129.8" y="92.7">30</text>
<text x="129.8" y="95.2">31</text>
<text x="167.9" y="94">11</text>
<text x="167.9" y="91.4">12</text>
<text x="171" y="94.9">DAC_L-</text>
<text x="171" y="92.3">DAC_R-</text>
<text x="227" y="93.6">DAC_R+</text>
<text x="38.4" y="96.5">10</text>
<text x="38.4" y="99.1">11</text>
<text x="38.4" y="101.6">12</text>
<text x="68.9" y="101.6">41</text>
<text x="68.9" y="99.1">42</text>
<text x="68.9" y="96.5">43</text>
<text x="120.2" y="96.1">I2S_LRCK</text>
<text x="129.8" y="97.8">32</text>
<text x="129.8" y="100.3">33</text>
<text x="167.9" y="96.5">10</text>
<text x="168.4" y="99.1">9</text>
<text x="171" y="97.4">DAC_L+</text>
<text x="29" y="107.6">UART_RX</text>
<text x="29.2" y="105">UART_TX</text>
<text x="38.4" y="104.1">13</text>
<text x="38.4" y="106.7">14</text>
<text x="68.9" y="106.7">39</text>
<text x="68.9" y="104.1">40</text>
<text x="140.7" y="103.6" transform="rotate(-90 140.7 103.6)">1</text>
<text x="143.3" y="103.6" transform="rotate(-90 143.3 103.6)">2</text>
<text x="145.8" y="103.6" transform="rotate(-90 145.8 103.6)">3</text>
<text x="148.3" y="103.6" transform="rotate(-90 148.3 103.6)">4</text>
<text x="150.9" y="103.6" transform="rotate(-90 150.9 103.6)">5</text>
<text x="153.4" y="103.6" transform="rotate(-90 153.4 103.6)">6</text>
<text x="156" y="103.6" transform="rotate(-90 156 103.6)">7</text>
<text x="158.5" y="103.6" transform="rotate(-90 158.5 103.6)">8</text>
<text x="38.4" y="109.2">15</text>
<text x="38.4" y="111.8">16</text>
<text x="68.9" y="111.8">37</text>
<text x="68.9" y="109.2">38</text>
<text x="27.6" y="117.7">LED_CONN</text>
<text x="28.9" y="115.2">LED_CHG</text>
<text x="38.4" y="114.3">17</text>
<text x="38.4" y="116.8">18</text>
<text x="38.4" y="119.4">19</text>
<text x="68.9" y="119.4">34</text>
<text x="68.9" y="116.8">35</text>
<text x="68.9" y="114.3">36</text>
<text x="28.7" y="120.3">LED_PWR</text>
<text x="38.4" y="121.9">20</text>
<text x="38.4" y="124.5">21</text>
<text x="68.9" y="124.5">32</text>
<text x="68.9" y="121.9">33</text>
<text x="84.6" y="120.3">VREG_IN</text>
<text x="214.4" y="129.6" transform="rotate(-90 214.4 129.6)">8</text>
<text x="227.7" y="126.6">DAC_L-</text>
<text x="10.4" y="135.9">C</text>
<text x="42.9" y="137.1" transform="rotate(-90 42.9 137.1)">22</text>
<text x="45.5" y="137.1" transform="rotate(-90 45.5 137.1)">23</text>
<text x="48" y="137.1" transform="rotate(-90 48 137.1)">24</text>
<text x="50.5" y="137.1" transform="rotate(-90 50.5 137.1)">25</text>
<text x="53.1" y="137.1" transform="rotate(-90 53.1 137.1)">26</text>
<text x="55.6" y="137.1" transform="rotate(-90 55.6 137.1)">27</text>
<text x="58.2" y="137.1" transform="rotate(-90 58.2 137.1)">28</text>
<text x="60.7" y="137.1" transform="rotate(-90 60.7 137.1)">29</text>
<text x="63.2" y="137.1" transform="rotate(-90 63.2 137.1)">30</text>
<text x="65.8" y="137.1" transform="rotate(-90 65.8 137.1)">31</text>
<text x="253.5" y="137.2">5</text>
<text x="253.5" y="132.1">6</text>
<text x="266.2" y="134.6">7</text>
<text x="271.3" y="135.5">OUT_L</text>
<text x="285.4" y="135.9">C</text>
<text x="214.4" y="141.1" transform="rotate(-90 214.4 141.1)">4</text>
<text x="227.2" y="143.1">DAC_L+</text>
<text x="56.5" y="148.6" transform="rotate(-90 56.5 148.6)">VOL+_NEXT</text>
<text x="59.1" y="148.2" transform="rotate(-90 59.1 148.2)">VOL-_PREV</text>
<text x="80.3" y="172.3">VREG_IN</text>
<text x="92.2" y="173.2">1</text>
<text x="99.8" y="173.2">2</text>
<text x="134.8" y="170.2">1</text>
<text x="134.8" y="172.7">2</text>
<text x="140.5" y="171.1">OUT_R</text>
<text x="161.4" y="168.9">1</text>
<text x="134.8" y="175.3">3</text>
<text x="10.4" y="185.9">D</text>
<text x="77.7" y="183.8">VOL+_NEXT</text>
<text x="92.2" y="184.7">1</text>
<text x="99.8" y="184.7">2</text>
<text x="134.8" y="185.4">1</text>
<text x="161.4" y="182.9">1</text>
<text x="285.4" y="185.9">D</text>
<text x="134.8" y="188">2</text>
<text x="134.8" y="190.5">3</text>
<text x="140.5" y="186.3">OUT_L</text>
<text x="31.1" y="193.6" transform="rotate(-90 31.1 193.6)">LED_CHG</text>
<text x="45.1" y="194.9" transform="rotate(-90 45.1 194.9)">LED_CONN</text>
<text x="59.1" y="193.8" transform="rotate(-90 59.1 193.8)">LED_PWR</text>
<text x="78.1" y="195.2">VOL-_PREV</text>
<text x="92.2" y="196.1">1</text>
<text x="99.8" y="196.1">2</text>
<text x="35" y="199.9">1</text>
<text x="85" y="199.9">2</text>
<text x="135" y="199.9">3</text>
<text x="185" y="199.9">4</text>
<text x="235" y="199.9">5</text>
<text x="285" y="199.9">6</text>
</g>
<g font-size="1.8" fill="#008484">
<text x="244.9" y="16.4">L50</text>
<text x="23.2" y="23.8">J1</text>
<text x="57.5" y="23.8">J2</text>
<text x="106.8" y="23.4">U3</text>
<text x="208.2" y="23.2">+3.3VA</text>
<text x="243.9" y="18.7">4.7uH</text>
<text x="245.3" y="22.5">U5</text>
<text x="32.2" y="25">VBUS</text>
<text x="46.5" y="25.4">VBUS</text>
<text x="53.2" y="26.3">BATT CONN</text>
<text x="66.6" y="29.3">VBAT</text>
<text x="74.2" y="25.7">VBAT</text>
<text x="79.1" y="27.1">D_Small</text>
<text x="80.9" y="24.8">D30</text>
<text x="87.8" y="25.7">PWR_FLAG</text>
<text x="101.3" y="25.7">TPS62849DLCR</text>
<text x="120.8" y="27.6">4.7uH</text>
<text x="121.7" y="25.3">L30</text>
<text x="125.9" y="25.7">PWR_FLAG +3.3V</text>
<text x="147.9" y="29.6">+3.3V</text>
<text x="172.9" y="27.6">U4</text>
<text x="196.8" y="29.6">+3.3VA</text>
<text x="227.6" y="28.9">C50</text>
<text x="239.3" y="27.6">PVIN</text>
<text x="240.3" y="25.1">TPS65133DPD</text>
<text x="249.5" y="27.6">SWP</text>
<text x="269.9" y="28.3">+5VA</text>
<text x="33.6" y="32.6">CC1</text>
<text x="33.6" y="35.2">CC2</text>
<text x="86.6" y="32.7">C30</text>
<text x="86.7" y="35.2">10uF</text>
<text x="140" y="35.2">10uF</text>
<text x="141.2" y="32.7">C31</text>
<text x="168.7" y="33.9">IN</text>
<text x="169.2" y="30.1">TPS7A3501</text>
<text x="175.6" y="33.9">OUT</text>
<text x="227.7" y="31.4">10uF</text>
<text x="239.3" y="32.6">PGND</text>
<text x="248.6" y="32.6">VPOS</text>
<text x="265.5" y="34.1">C52</text>
<text x="14.7" y="39.9" transform="rotate(-90 14.7 39.9)">CHARGE CONN</text>
<text x="61.7" y="38.3">GND</text>
<text x="90.9" y="39.6">GND</text>
<text x="136.5" y="39">GND</text>
<text x="156.5" y="36.5">C40</text>
<text x="156.5" y="39">10uF</text>
<text x="188.3" y="39">10uF</text>
<text x="189.5" y="36.5">C42</text>
<text x="227.6" y="41.6">C51</text>
<text x="231.9" y="37.1">GND</text>
<text x="239.3" y="40.3">AVIN</text>
<text x="265.6" y="36.4">10uF</text>
<text x="265.7" y="41.6">C53</text>
<text x="32.4" y="45" transform="rotate(-90 32.4 45)">SHIELD</text>
<text x="33.1" y="42.8">GND</text>
<text x="61.7" y="46.4">GND</text>
<text x="74.5" y="42.3">+1V8</text>
<text x="159.3" y="42.8">GND</text>
<text x="168.7" y="44.1">EN</text>
<text x="168.7" y="46.6">GND</text>
<text x="173.3" y="44.1">SENSE</text>
<text x="174.6" y="47.5" transform="rotate(-90 174.6 47.5)">TP</text>
<text x="176.8" y="46.6">NR</text>
<text x="184.7" y="42.8">GND</text>
<text x="226.4" y="44.1">0.1uF</text>
<text x="239.3" y="45.3">AGND</text>
<text x="248.5" y="45.3">VNEG</text>
<text x="265.8" y="44.1">10uF</text>
<text x="276.3" y="43.4">GND</text>
<text x="94.5" y="48">R30</text>
<text x="94.6" y="50.3">100K</text>
<text x="185.4" y="50.3">1uF</text>
<text x="185.5" y="48">C41</text>
<text x="231.9" y="49.8">GND</text>
<text x="239.3" y="51.7">EN</text>
<text x="249.4" y="50.4">SWN</text>
<text x="264.4" y="51.8">L51</text>
<text x="269.4" y="49.7">-5VA</text>
<text x="41.4" y="56.1">GND</text>
<text x="62.2" y="58.5">+3V3</text>
<text x="90.9" y="56.1">GND</text>
<text x="118.8" y="54.9">GND</text>
<text x="163.3" y="56.1">GND</text>
<text x="172" y="55.5">GND</text>
<text x="180.9" y="55.5">GND</text>
<text x="229.3" y="59.9">GND</text>
<text x="239.3" y="55.5">GND</text>
<text x="239.3" y="58">GND</text>
<text x="251.2" y="58">TP</text>
<text x="261.1" y="59.9">GND</text>
<text x="264.5" y="54.1">4.7uH</text>
<text x="239.3" y="60.6">GND</text>
<text x="254.7" y="62.5">GND</text>
<text x="51.2" y="70.8">FSC-BT806</text>
<text x="54.8" y="68.2">U1</text>
<text x="260.8" y="69.4">C612</text>
<text x="261" y="66.8">33pF</text>
<text x="41.7" y="74.5">GND</text>
<text x="41.7" y="77.1">AIO0</text>
<text x="59.5" y="77.1">EXT_ANT</text>
<text x="63.6" y="74.5">GND</text>
<text x="173.6" y="76.4">C26</text>
<text x="237.9" y="72.2">R610</text>
<text x="238.9" y="74.5">1K</text>
<text x="245.5" y="72.2">R612</text>
<text x="245.8" y="74.5">4.7K</text>
<text x="31.2" y="79">GND</text>
<text x="41.7" y="79.6">ADIO1</text>
<text x="41.7" y="82.2">I2S_CLK</text>
<text x="60.8" y="82.2">SPK_L+</text>
<text x="63.6" y="79.6">GND</text>
<text x="74.4" y="79">GND</text>
<text x="121.8" y="83.5">GND</text>
<text x="133.1" y="80.9">FLT</text>
<text x="133.1" y="83.4">SCK</text>
<text x="146.7" y="83.9" transform="rotate(-90 146.7 83.9)">GPO</text>
<text x="161.3" y="82.2">VCOM</text>
<text x="173.7" y="78.7">1uF</text>
<text x="180.9" y="78.4">GND</text>
<text x="183.2" y="83.5">C27</text>
<text x="189.2" y="82.9">+3.3VA</text>
<text x="260.8" y="79.7">R615</text>
<text x="261.3" y="82.2">68R</text>
<text x="19.3" y="89.1">VBAT</text>
<text x="41.7" y="84.7">I2S_IN</text>
<text x="41.7" y="87.2">I2S_OUT</text>
<text x="41.7" y="89.8">I2S_SYNC</text>
<text x="60.6" y="87.2">SPK_R+</text>
<text x="61.1" y="89.8">SPK_R-</text>
<text x="61.3" y="84.7">SPK_L-</text>
<text x="133.1" y="86">BCK</text>
<text x="133.1" y="88.5">DIN</text>
<text x="141.6" y="86.3" transform="rotate(-90 141.6 86.3)">MODE2</text>
<text x="144.1" y="86.3" transform="rotate(-90 144.1 86.3)">MODE1</text>
<text x="148.8" y="88.6">U2</text>
<text x="149.2" y="85.1" transform="rotate(-90 149.2 85.1)">AGNS</text>
<text x="151.8" y="85" transform="rotate(-90 151.8 85)">MAST</text>
<text x="154.3" y="84.4" transform="rotate(-90 154.3 84.4)">ATT0</text>
<text x="156.8" y="84.4" transform="rotate(-90 156.8 84.4)">ATT1</text>
<text x="159.4" y="84.4" transform="rotate(-90 159.4 84.4)">ATT2</text>
<text x="159.6" y="89.8">OUT_R+</text>
<text x="161.4" y="84.7">AGND</text>
<text x="161.6" y="87.2">AVDD</text>
<text x="183.3" y="86">0.1uF</text>
<text x="236.7" y="85.9">C610</text>
<text x="237.5" y="88.4">4.3nF</text>
<text x="255.4" y="88.5">+</text>
<text x="261.1" y="89.7">U6A</text>
<text x="22.5" y="94.8">R10</text>
<text x="41.7" y="92.3">RESET</text>
<text x="41.7" y="94.9">SPI_CSB</text>
<text x="57" y="92.3">MIC_L_BIAS</text>
<text x="61.7" y="94.9">MIC_+-</text>
<text x="133.1" y="91.1">NC</text>
<text x="133.1" y="93.6">NC</text>
<text x="145.3" y="91.1">PCM5242</text>
<text x="160" y="92.3">OUT_R-</text>
<text x="160.2" y="94.9">OUT_L-</text>
<text x="259" y="92.2">OPA1662</text>
<text x="22" y="97.3">100K</text>
<text x="41.7" y="97.4">SPI_MOSI</text>
<text x="41.7" y="99.9">SPI_MISO</text>
<text x="56.8" y="99.9">MIC_R_BIAS</text>
<text x="61.2" y="97.4">MIC_L+</text>
<text x="133.1" y="96.1">LRCK</text>
<text x="133.1" y="98.7">FMT</text>
<text x="133.1" y="101.2">TP</text>
<text x="141.6" y="100.8" transform="rotate(-90 141.6 100.8)">XSMT</text>
<text x="144.1" y="100.8" transform="rotate(-90 144.1 100.8)">LDOO</text>
<text x="146.7" y="100.8" transform="rotate(-90 146.7 100.8)">DGND</text>
<text x="149.2" y="100.8" transform="rotate(-90 149.2 100.8)">DVDD</text>
<text x="151.8" y="100.8" transform="rotate(-90 151.8 100.8)">CPVDD</text>
<text x="154.3" y="100.8" transform="rotate(-90 154.3 100.8)">CAPP</text>
<text x="156.8" y="100.8" transform="rotate(-90 156.8 100.8)">CPGND</text>
<text x="159.4" y="100.8" transform="rotate(-90 159.4 100.8)">CAPM</text>
<text x="159.8" y="97.4">OUT_L+</text>
<text x="161.6" y="99.9">VNEG</text>
<text x="173" y="101.1">C25</text>
<text x="237.9" y="96.1">R611</text>
<text x="238.9" y="98.6">1K</text>
<text x="245.5" y="96.1">R613</text>
<text x="245.8" y="98.6">4.7K</text>
<text x="41.7" y="102.5">SPI_CLK</text>
<text x="41.7" y="105">BT_TX</text>
<text x="41.7" y="107.6">BT_RX</text>
<text x="58.9" y="107.6">VCC_CHG</text>
<text x="61" y="105">MIC_R+</text>
<text x="61.5" y="102.5">MIC_R-</text>
<text x="74.4" y="108">VBUS</text>
<text x="125" y="105.1">GND</text>
<text x="138.7" y="107.6">C23</text>
<text x="173.1" y="103.7">2.2uF</text>
<text x="246.8" y="102.4">R614</text>
<text x="248.5" y="104.9">68R</text>
<text x="259.4" y="105.1">33pF</text>
<text x="260.8" y="102.5">C611</text>
<text x="41.7" y="110.1">BT_CTS</text>
<text x="41.7" y="112.6">BT_RTS</text>
<text x="60.5" y="112.6">USB_D+</text>
<text x="61" y="110.1">USB_D-</text>
<text x="93.3" y="108.3">+3.3V</text>
<text x="136.1" y="110.2">1uF</text>
<text x="154.3" y="108.9">GND</text>
<text x="155.2" y="112.6">C24</text>
<text x="168.2" y="108.9">GND</text>
<text x="41.7" y="115.2">LED0</text>
<text x="41.7" y="117.7">LED1</text>
<text x="59.7" y="117.7">1V8_OUT</text>
<text x="61" y="115.2">VDD_IO</text>
<text x="77.4" y="118.2">+1V8</text>
<text x="98.1" y="117.6">C10</text>
<text x="112.1" y="119.8">+3.3V</text>
<text x="131.4" y="116.5">GND</text>
<text x="154.1" y="117.6">2.2uF</text>
<text x="250.9" y="114.5">GND</text>
<text x="260.8" y="118.9">C625</text>
<text x="261" y="116.4">33pF</text>
<text x="41.7" y="120.3">LED2</text>
<text x="41.7" y="122.8">PIO0</text>
<text x="41.7" y="125.3">PIO1</text>
<text x="55.3" y="120.3">VREGENABLE</text>
<text x="60" y="122.8">VBAT_IN</text>
<text x="63.6" y="125.3">GND</text>
<text x="74.2" y="123.2">VBAT</text>
<text x="83" y="124">100K</text>
<text x="93.8" y="124.1">GND</text>
<text x="96.7" y="120.2">1uF</text>
<text x="116.9" y="125.4">2.2uF</text>
<text x="117.1" y="122.9">C20</text>
<text x="125.8" y="125.4">0.1uF</text>
<text x="126" y="122.9">C21</text>
<text x="134.7" y="125.4">0.1uF</text>
<text x="134.9" y="122.9">C22</text>
<text x="189.9" y="123.5">+5VA</text>
<text x="237.9" y="121.7">R620</text>
<text x="238.9" y="124">1K</text>
<text x="245.5" y="121.7">R622</text>
<text x="245.8" y="124">4.7K</text>
<text x="71.9" y="131.9" transform="rotate(-90 71.9 131.9)">GND</text>
<text x="79.5" y="131.1">GND</text>
<text x="83.4" y="126.5">R11</text>
<text x="123.7" y="131.7" transform="rotate(-90 123.7 131.7)">GND</text>
<text x="132.6" y="131.7" transform="rotate(-90 132.6 131.7)">GND</text>
<text x="141.5" y="131.7" transform="rotate(-90 141.5 131.7)">GND</text>
<text x="192.2" y="130.3">C600</text>
<text x="202.4" y="130.3">C602</text>
<text x="261.3" y="129.2">R22</text>
<text x="261.3" y="131.7">68R</text>
<text x="43.8" y="133.9" transform="rotate(-90 43.8 133.9)">GND</text>
<text x="46.4" y="133.9" transform="rotate(-90 46.4 133.9)">PIO2</text>
<text x="48.9" y="133.9" transform="rotate(-90 48.9 133.9)">PIO3</text>
<text x="51.4" y="133.9" transform="rotate(-90 51.4 133.9)">PIO4</text>
<text x="54" y="133.9" transform="rotate(-90 54 133.9)">PIO5</text>
<text x="56.5" y="133.9" transform="rotate(-90 56.5 133.9)">PIO6</text>
<text x="59.1" y="133.9" transform="rotate(-90 59.1 133.9)">PIO7</text>
<text x="61.6" y="133.9" transform="rotate(-90 61.6 133.9)">PIO14</text>
<text x="64.1" y="133.9" transform="rotate(-90 64.1 133.9)">PIO15</text>
<text x="66.7" y="133.9" transform="rotate(-90 66.7 133.9)">VDD_USB</text>
<text x="193.1" y="132.9">0.1uF</text>
<text x="203.3" y="132.9">0.1uF</text>
<text x="215.3" y="133.4" transform="rotate(-90 215.3 133.4)">V+</text>
<text x="216.4" y="135.6">OPA1662</text>
<text x="218.7" y="133">U6C</text>
<text x="236.7" y="135.4">C620</text>
<text x="237.5" y="138">4.3nF</text>
<text x="41.4" y="142.5">GND</text>
<text x="184.9" y="139.9">GND</text>
<text x="193.4" y="138.1">0.1uF</text>
<text x="193.4" y="140.6">C601</text>
<text x="203.6" y="138.1">0.1uF</text>
<text x="203.6" y="140.6">C603</text>
<text x="255.4" y="138">+</text>
<text x="259" y="141.8">OPA1662</text>
<text x="261.1" y="139.2">U6B</text>
<text x="189.4" y="147.4">-5VA</text>
<text x="237.9" y="145.6">R621</text>
<text x="238.9" y="148.1">1K</text>
<text x="245.5" y="145.6">R623</text>
<text x="245.8" y="148.1">4.7K</text>
<text x="246.8" y="151.9">R624</text>
<text x="248.5" y="154.5">68R</text>
<text x="259.4" y="154.6">33pF</text>
<text x="260.8" y="152.1">C621</text>
<text x="24.3" y="161.9">D1</text>
<text x="14.9" y="166.8">VBAT</text>
<text x="21.9" y="164.2">D_Small</text>
<text x="94.6" y="166.4">SW1</text>
<text x="112.3" y="168">VBAT</text>
<text x="129.8" y="166">J4</text>
<text x="250.9" y="164.1">GND</text>
<text x="14.7" y="169.3">VBUS</text>
<text x="21.9" y="172.3">D_Small</text>
<text x="33.6" y="172.5">LED1</text>
<text x="47.6" y="172.5">LED2</text>
<text x="61.5" y="172.5">LED3</text>
<text x="91.9" y="168.7">Switch_RA</text>
<text x="126" y="168.6">R SPK OUT</text>
<text x="167.4" y="168.8">J11</text>
<text x="167.7" y="171.1">Screw 1</text>
<text x="24.3" y="174.8">D2</text>
<text x="33.5" y="174.8">ORNG</text>
<text x="47.5" y="174.8">BLUE</text>
<text x="61.4" y="174.8">WHITE</text>
<text x="94.6" y="177.8">SW2</text>
<text x="112.3" y="179.4">+3.3V</text>
<text x="137.9" y="178">GND</text>
<text x="158.2" y="174.2">GND</text>
<text x="32.2" y="180.1">R1</text>
<text x="32.2" y="182.4">1K</text>
<text x="46.2" y="180.1">R2</text>
<text x="46.2" y="182.4">1K</text>
<text x="60.1" y="180.1">R3</text>
<text x="60.1" y="182.4">1K</text>
<text x="91.9" y="180.2">Switch_RA</text>
<text x="126.1" y="183.8">L SPK OUT</text>
<text x="129.8" y="181.3">J5</text>
<text x="167.4" y="182.7">J12</text>
<text x="167.7" y="185.1">Screw 1</text>
<text x="91.9" y="191.6">Switch_RA</text>
<text x="94.6" y="189.3">SW3</text>
<text x="158.2" y="188.2">GND</text>
<text x="137.9" y="193.3">GND</text>
</g>
<text font-size="1.8" fill="#0000c2" x="87.6" y="163.8">Power/Play/Pause</text>
<g font-size="1.4" fill="#840000">
<text x="97.4" y="29.2">2</text>
<text x="117.7" y="29.2">7</text>
<text x="97.4" y="34.3">1</text>
<text x="117.7" y="34.3">8</text>
<text x="117.7" y="41.9">3</text>
<text x="97.4" y="45.7">4</text>
<text x="117.7" y="45.7">6</text>
<text x="117.7" y="49.5">5</text>
</g>
<g font-size="1.4" fill="#008484">
<text x="101.3" y="30">VIN</text>
<text x="112.3" y="30">SW</text>
<text x="101.3" y="35">GND</text>
<text x="111.6" y="35">VOS</text>
<text x="101.3" y="46.5">EN</text>
<text x="110.3" y="42.7">MODE</text>
<text x="110.7" y="46.5">STOP</text>
<text x="110.8" y="50.3">VSET</text>
</g>
</svg>
